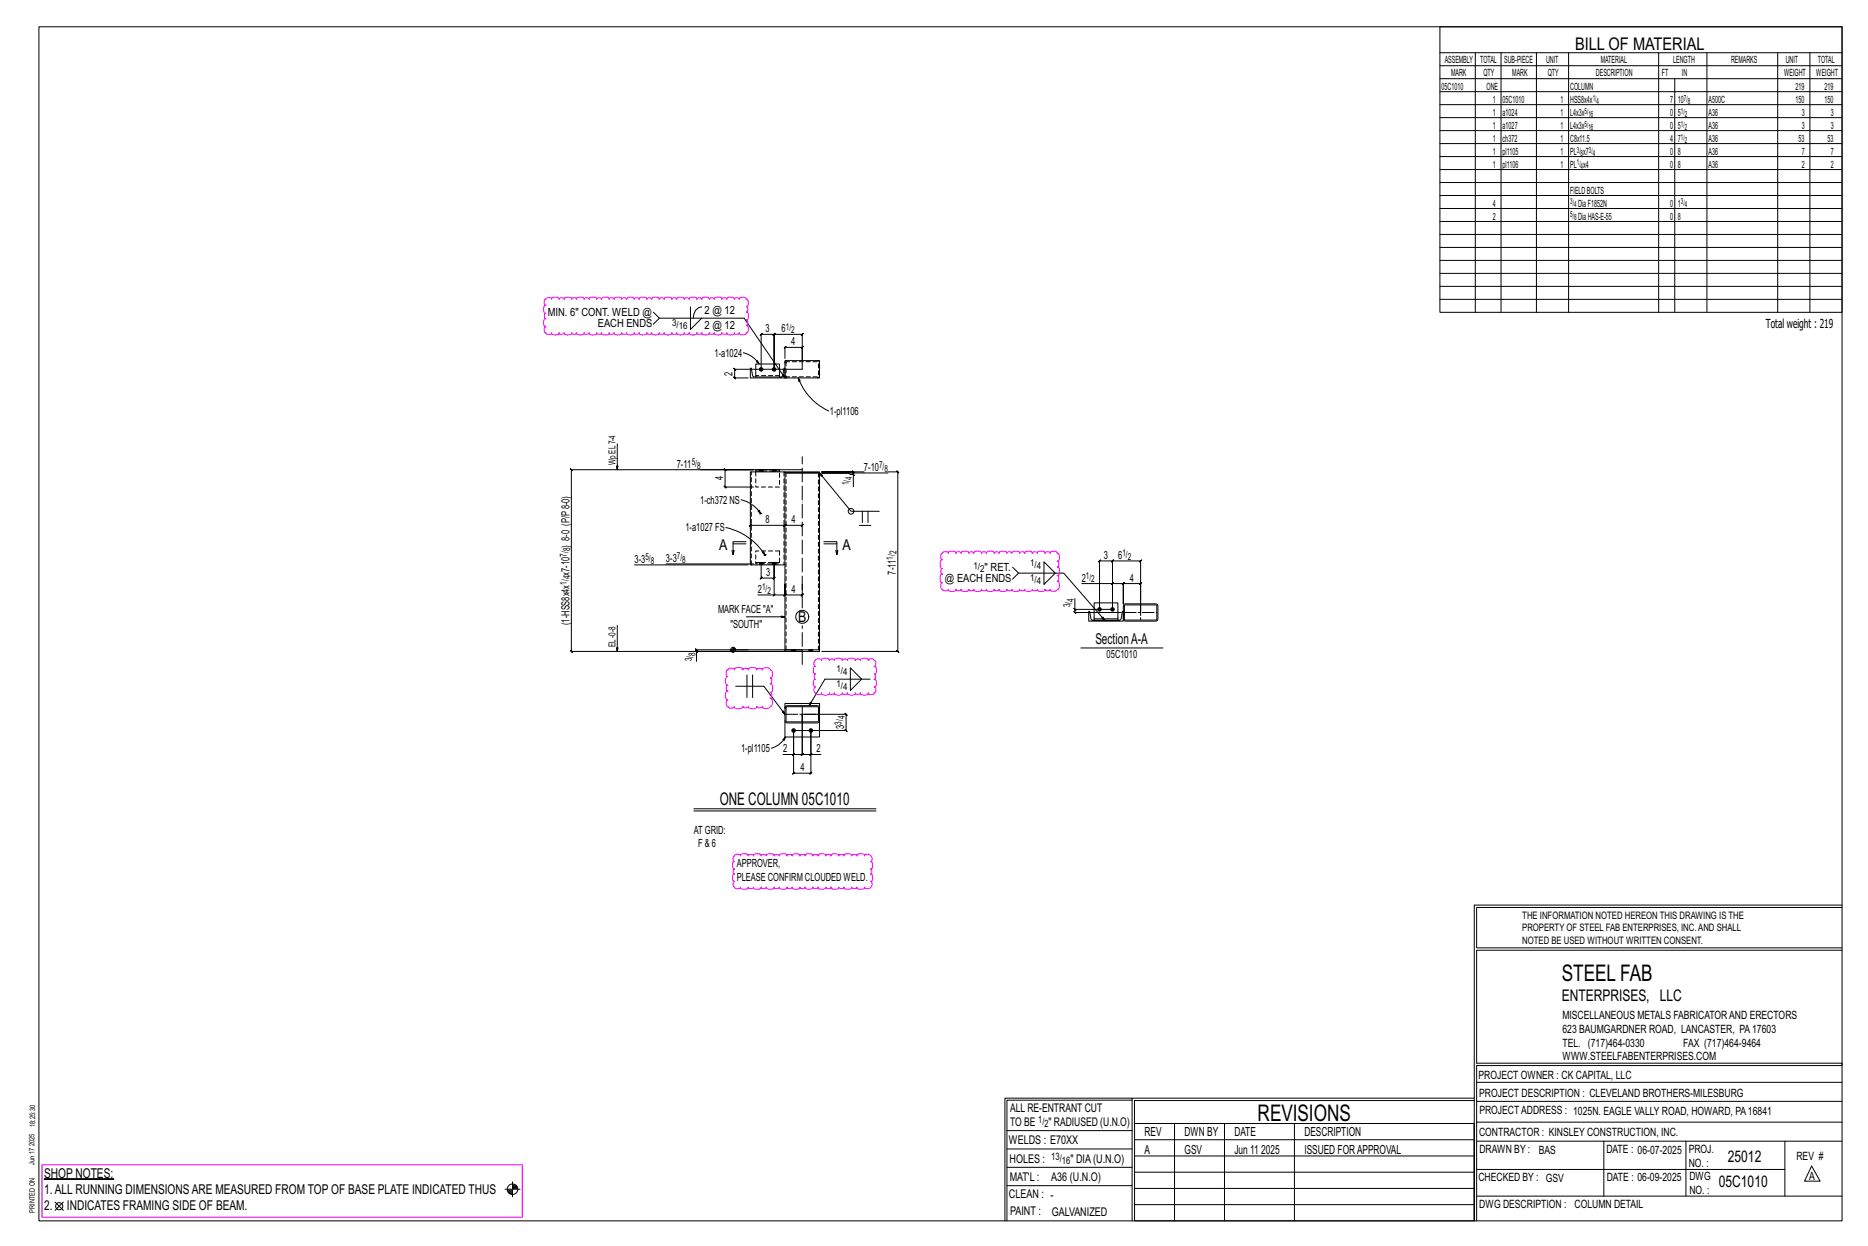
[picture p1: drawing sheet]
<svg xmlns="http://www.w3.org/2000/svg" width="914mm" height="610mm" viewBox="0 0 914 610" stroke-linecap="round" stroke-linejoin="round" font-family="sans-serif">
<g fill="#000" stroke="#000" stroke-width=".49">
<path d="M22 577h34z"/>
<circle cx="373" cy="181" r=".9"/>
<circle cx="379" cy="181" r=".9"/>
<circle cx="538" cy="298" r=".9"/>
<circle cx="545" cy="298" r=".9"/>
<circle cx="388" cy="357" r=".9"/>
<circle cx="397" cy="357" r=".9"/>
</g>
<g fill="none" stroke="#000" stroke-width=".49">
<path d="M19 13h883v584h-883zM705 13h197v140h-197zM705 26h197M705 32h197M705 39h197M722 26v127M735 26v127M752 26v127M768 26v127M812 26v127M820 39v114M836 26v127"/>
<path d="M870 26v127M886 26v127M705 45h197M705 51h197M705 58h197M705 64h197M705 70h197M705 77h197M705 83h197M705 89h197M705 96h197M705 102h197"/>
<path d="M705 108h197M705 115h197M705 121h197M705 127h197M705 134h197M320 153l3 3h41l20 29M323 156l-3 3M338 150v11l6-5M344 150a5 5 0 0 0-5 6M705 140h197M705 146h197M364 173a12 12 0 0 1 8 5"/>
<path d="M370 178h12v6h-12zM370 177l1-1 1 2zM384 176h17v9h-17zM384 175v-5l1-1-1 1h9h-1l1-1v1v6M370 184h-2v-4h-1v5h17v-5l-1 4h-1M373 181v-17h-1l1-1v1h6h-1l1-1v1v17v-17h-1l1-1v1h14h-1l1-1v1v17h-33l-1-1 1 1v4l-1-1 1 1h6M391 185l1 1-1 1zM391 185a29 29 0 0 0 15 16M302 217v13M367 231h17v45h-17zM369 230h-14l-1-1 1 1v8h-1l1 1v-1h14M370 231v-1h12v1"/>
<path d="M372 230h.1M373 230h.1M378 230h.1M380 230h.1M384 231h17h-17zM385 231h15M393 230h-113l-1-1 1 1v89l-1-1 1 1h113h-52v5M417 232l1 1zM423 231h-21h16l-1-1 1 1v1M435 231h-33h13l1 1h2v6M435 231h4v-1l1 1h-1v88v-1l1 1h-1h-37M355 258a31 31 0 0 1 20 14"/>
<path d="M363 245a15 15 0 0 1 9 6M367 257h17v1l1-1-1 1 1-1h-1h9l-1 1 1-1M368 257l-1 1zM371 250h1v1zM372 251h.1M373 251h-1M421 257h5M422 250v6M425 250v6M430 250h-13l-16-19 2 2h-1l-1-2v87M311 276h55M326 276h43"/>
<path d="M358 269l1 2M359 266h6M365 265h-6v6v-2M372 275h.1M372 276h.1M373 276v7h-1l1-1v1h6h-1l1-1v1v-7v15h-8M373 270h1l1 2zM373 275h.1M373 276h.1M375 272h-1M375 271v1M378 275h.1"/>
<path d="M378 276h.1M380 275h.1M380 276h.1M384 276v42M403 265h7v6v-2M403 266h7M409 269l1 2M496 277l3 3h22l20 23M511 275l6 5-6 6zM378 292l1-1zM393 286v5l-1 1 1-1h-9h1l-1 1v-1v-5v5h1l-1 1v-1h-5M499 280l-3 3"/>
<path d="M526 298l1 1zM526 293v5h19M526 298v2v-1l1 1h-1h23M530 286h15v12M533 299l1 4h1h13l1-4h1v5h-17zM538 298v-24v1l1-1h-1h7l-1 1 1-1v24M545 298v-24l-1 1 1-1h13v1l1-1h-1v26M545 286h5h-1l1-1v1v9v-9h-1l1-1v1h8l1-1-1 1v8M545 285l-1 1zM550 296h16h1v7l-1 1h-15l-1-1zM551 296h15v7h-15zM302 306v13"/>
<path d="M340 318l1 1zM357 318h9M358 318h1M358 319h1M359 317v2M359 317h1M359 318h1M359 317h.1M365 302h19M384 318h17v1h-17zM388 318h.1M388 319h.1"/>
<path d="M389 318h.1M389 319h.1M393 318h-52l-1-1 1 1v1M396 318h.1M396 319h.1M398 318h.1M398 319h.1M529 317h40M536 303h11M536 303v-8h11v8M360 336h14l10 13M366 330v11"/>
<path d="M368 330v11M416 327l6 5-6 6zM426 332h-22l-8 13M384 353v8h17v-8M384 346v-2h17v9l-1 1h-15l-1-1v-7l1-1h15l1 1M385 346h15l1 7h-16zM388 357v21v1l1-1h-1h9l-1 1 1-1v-21v12h5M393 349v20l-1 1 1-1h-5M383 362l2-1-1 1zM383 369h5v-12h26l1 1-1-1v-8l1 1-1-1h-21v20l-1 1 1-1h4M385 361a11 11 0 0 1-7 5M388 370l1-1z"/>
<path d="M396 370l1-1zM340 396h89M340 397h89M722 443v154M722 443h180M902 444h-179v20h179M902 465h-179v55h179v1h-179v76M554 538h-61v59M554 537h168M722 538h-167v13M723 539h179M723 530h179"/>
<path d="M493 553h61M555 550h167v47h-167zM555 558h167M575 550v47M599 550v47M634 550v47M723 549h179M723 558h179M785 558v27M825 558v27M874 558v27M251 578v8"/>
<path d="M251 580h1M493 571h61M493 562h61M555 573h167M555 566h167M723 572h151M887 570l4 8h-8zM27 588l4 4M31 588l-4 4M247 582h8M248 582h3M248 583h3"/>
<path d="M249 583h2M249 584h2M251 581h2M251 580h2M492 597v-60h62v60M493 580h61M555 589h167M555 581h167M723 585h179"/>
<circle cx="417" cy="250" r="1.4"/>
<circle cx="359" cy="318" r="1.2"/>
<circle cx="393" cy="302" r="3"/>
<circle cx="29" cy="590" r="1.8"/>
<circle cx="251" cy="582" r="2.6"/>
</g>
<path d="M267 147a2 2 0 0 1 3-1 2.1 2.1 0 0 1 4 0 1.4 1.4 0 0 1 2 0 2.1 2.1 0 0 1 4 0 1.4 1.4 0 0 1 2 0 2.1 2.1 0 0 1 4 0 1.4 1.4 0 0 1 2 0 2.1 2.1 0 0 1 4 0 1.5 1.5 0 0 1 3 0 2.1 2.1 0 0 1 3 0 1.5 1.5 0 0 1 3 0 2.1 2.1 0 0 1 3 0 1.5 1.5 0 0 1 3 0 2.1 2.1 0 0 1 3 0 1.5 1.5 0 0 1 3 0 2.1 2.1 0 0 1 4 0 1.4 1.4 0 0 1 2 0 2.1 2.1 0 0 1 4 0 1.4 1.4 0 0 1 2 0 2.1 2.1 0 0 1 4 0 1.4 1.4 0 0 1 2 0 2.1 2.1 0 0 1 4 0 1.4 1.4 0 0 1 2 0 2.1 2.1 0 0 1 4 0 1.5 1.5 0 0 1 3 0 2.1 2.1 0 0 1 3 0 1.5 1.5 0 0 1 3 0 2.1 2.1 0 0 1 3 0 1.5 1.5 0 0 1 3 0 2.1 2.1 0 0 1 3 0 1.5 1.5 0 0 1 3 0 2.2 2.2 0 0 1 4 0v2v2h-1l1 1-1 2h1v2v1l-1 1h1v2a2.6 2.6 0 0 1-1 4l-1 1-2-1-1 1-2-1v1h-1h-2v-1l-1 1-2-1v1h-2h-1v-1l-2 1-1-1v1h-2h-1v-1l-2 1-1-1v1h-2h-1l-1-1-1 1-1-1v1h-2h-2v-1l-1 1-1-1v1h-2h-2v-1l-1 1-1-1-1 1h-1h-2v-1l-1 1-1-1-1 1h-1h-2v-1l-1 1-2-1v1h-1h-2v-1l-1 1-2-1v1h-2h-1v-1l-2 1-1-1v1h-2h-1v-1l-2 1-1-1v1h-2h-1l-1-1-1 1-1-1v1h-2h-2v-1l-1 1-1-1v1h-2h-2v-1l-1 1-1-1-1 1h-1l-2-1a2.1 2.1 0 0 1-3 0 2.1 2.1 0 0 1 0-3 2.2 2.2 0 0 1 0-4 1.5 1.5 0 0 1 0-3 2.2 2.2 0 0 1 0-4h-1zM461 271a2.1 2.1 0 0 1 3 0 2.1 2.1 0 0 1 4 0 1.4 1.4 0 0 1 2 0 2.1 2.1 0 0 1 4 0 1.5 1.5 0 0 1 3 0 2.1 2.1 0 0 1 3 0 1.5 1.5 0 0 1 3 0 2.1 2.1 0 0 1 4 0 1.4 1.4 0 0 1 2 0 2.1 2.1 0 0 1 4 0 1.4 1.4 0 0 1 2 0 2.1 2.1 0 0 1 4 0 1.5 1.5 0 0 1 3 0 2.1 2.1 0 0 1 3 0 1.5 1.5 0 0 1 3 0 2.1 2.1 0 0 1 4 0 1.4 1.4 0 0 1 2 0 2.3 2.3 0 0 1 4 0l1 2-1 1-1 1a1.6 1.6 0 0 1 0 2 2.5 2.5 0 0 1 0 5 1.6 1.6 0 0 1 0 2 2.5 2.5 0 0 1 0 5h-1h-2v-1a1.4 1.4 0 0 1-2 0 2.1 2.1 0 0 1-4 0 1.5 1.5 0 0 1-3 0 2.1 2.1 0 0 1-3 0 1.5 1.5 0 0 1-3 0 2.1 2.1 0 0 1-4 0 1.4 1.4 0 0 1-2 0 2.1 2.1 0 0 1-4 0 1.4 1.4 0 0 1-2 0 2.1 2.1 0 0 1-4 0 1.5 1.5 0 0 1-3 0 2.1 2.1 0 0 1-3 0 1.5 1.5 0 0 1-3 0 2.1 2.1 0 0 1-4 0 1.4 1.4 0 0 1-2 0 2.1 2.1 0 0 1-4 0 2.1 2.1 0 0 1-3 0 2.1 2.1 0 0 1 0-3 2.4 2.4 0 0 1 0-4 1.6 1.6 0 0 1 0-3 2.4 2.4 0 0 1 0-4v-1zM356 328a2.2 2.2 0 0 1 3 0 2.5 2.5 0 0 1 5 0 1.5 1.5 0 0 1 2 0 2.3 2.3 0 0 1 4 0 1.5 1.5 0 0 1 3 0 2.5 2.5 0 0 1 4 0l1 2v1l-1 1a1.6 1.6 0 0 1 0 3 2.4 2.4 0 0 1 0 4 1.6 1.6 0 0 1 0 3 2.5 2.5 0 0 1 0 4l-2 1-2-1a1.5 1.5 0 0 1-3 0 2.3 2.3 0 0 1-4 0 1.5 1.5 0 0 1-2 0 2.5 2.5 0 0 1-5 0 2.2 2.2 0 0 1-3-1 2.2 2.2 0 0 1 0-3 2.4 2.4 0 0 1 0-4 1.6 1.6 0 0 1 0-3 2.4 2.4 0 0 1 0-4v-1zM399 323l2-1 1 1a2.2 2.2 0 0 1 4 0 1.4 1.4 0 0 1 2 0 2.2 2.2 0 0 1 4 0 1.5 1.5 0 0 1 3 0 2.2 2.2 0 0 1 4 0 1.4 1.4 0 0 1 2 0 2.2 2.2 0 0 1 4 0 2 2 0 0 1 3 0 2 2 0 0 1 0 3 2.1 2.1 0 0 1 0 4 1.4 1.4 0 0 1 0 2 2.1 2.1 0 0 1 0 4 2 2 0 0 1 0 3 2 2 0 0 1-3 0 2.2 2.2 0 0 1-4 0 1.4 1.4 0 0 1-2 0 2.2 2.2 0 0 1-4 0 1.5 1.5 0 0 1-3 0 2.2 2.2 0 0 1-4 0 1.4 1.4 0 0 1-2 0 2.2 2.2 0 0 1-4 0 2 2 0 0 1-3 0 2 2 0 0 1 0-3 2.1 2.1 0 0 1 0-4 1.4 1.4 0 0 1 0-2 2.1 2.1 0 0 1 0-4 2 2 0 0 1 0-3zM360 418h2v1a2.1 2.1 0 0 1 4 0 1.5 1.5 0 0 1 3 0 2.1 2.1 0 0 1 4 0 1.4 1.4 0 0 1 2 0 2.1 2.1 0 0 1 4 0 1.4 1.4 0 0 1 2 0 2.1 2.1 0 0 1 4 0 1.5 1.5 0 0 1 3 0 2.1 2.1 0 0 1 4 0 1.4 1.4 0 0 1 2 0 2.1 2.1 0 0 1 4 0 1.4 1.4 0 0 1 2 0 2.1 2.1 0 0 1 4 0 1.5 1.5 0 0 1 3 0 2.1 2.1 0 0 1 4 0 1.4 1.4 0 0 1 2 0 2.1 2.1 0 0 1 4 0 1.4 1.4 0 0 1 2 0 2.1 2.1 0 0 1 4 0 2 2 0 0 1 3 0 2 2 0 0 1 0 3 2.1 2.1 0 0 1 0 3 1.5 1.5 0 0 1 0 3 2.1 2.1 0 0 1 0 3 2 2 0 0 1 0 3 2 2 0 0 1-3 0 2.1 2.1 0 0 1-4 0 1.4 1.4 0 0 1-2 0 2.1 2.1 0 0 1-4 0 1.4 1.4 0 0 1-2 0 2.1 2.1 0 0 1-4 0 1.5 1.5 0 0 1-3 0 2.1 2.1 0 0 1-4 0 1.4 1.4 0 0 1-2 0 2.1 2.1 0 0 1-4 0 1.4 1.4 0 0 1-2 0 2.1 2.1 0 0 1-4 0 1.5 1.5 0 0 1-3 0 2.1 2.1 0 0 1-4 0 1.4 1.4 0 0 1-2 0 2.1 2.1 0 0 1-4 0 1.4 1.4 0 0 1-2 0 2.1 2.1 0 0 1-4 0 1.5 1.5 0 0 1-3 0 2.1 2.1 0 0 1-4 0 2 2 0 0 1-2 0 2 2 0 0 1 0-3 2.1 2.1 0 0 1 0-3 1.5 1.5 0 0 1 0-3 2.1 2.1 0 0 1 0-3 2 2 0 0 1 0-4zM21 570h235v26h-235z" fill="none" stroke="#f0f" stroke-width=".5"/>
<g fill="none" stroke="#000" stroke-width=".49" stroke-dasharray="2 1.4">
<path d="M385 177h-1M385 177h15l1 7h-16zM385 176l-1 1h1M401 177l-1-1M382 184h-12M384 184l1 1M400 185l1-1M370 231v7h12v-7M370 230h12M372 230h.1M373 230h.1M373 230h-1"/>
<path d="M378 230h.1M379 230h-1M379 230h.1M380 230h.1M384 231v45M401 231v87M368 276v-45M370 270h12v6h-12zM372 275h.1M372 275v1M372 276h.1M372 276v-1"/>
<path d="M372 275l1 1zM373 276v-1M373 275h.1M373 276h.1M378 275h.1M378 275v1M378 276h.1M378 276v-1M379 275v1zM379 276v-1M379 276l1-1M379 275h.1"/>
<path d="M380 276v-1M380 276h.1M382 275h-12M385 318v-87M388 318v1M388 318h.1M388 318l1 1zM388 319h.1M389 318v1M389 318h.1M389 319h.1M389 319v-1"/>
<path d="M396 318v1M396 318h.1M397 318l-1 1M397 318v1zM397 319h.1M397 318v1M398 318v1M398 318h.1M398 319h.1M398 319v-1M384 346h1z"/>
</g>
<path d="M393 297v-74M393 325v-19" fill="none" stroke="#000" stroke-width=".49" stroke-dasharray="6.8 1 0 1"/>
<path d="M550 300h16M558 295v9M385 349h16M393 345v9" fill="none" stroke="#000" stroke-width=".49" stroke-dasharray="5.8 1 1 1"/>
<g font-size="11.2">
<text x="764" y="480">STEEL FAB</text>
<text x="616" y="548">REVISIONS</text>
</g>
<g font-size="8.6">
<text x="771" y="24">BILL OF MATERIAL</text>
<text x="352" y="394">ONE COLUMN 05C1010</text>
</g>
<g font-size="7.9">
<text x="765" y="490">ENTERPRISES, LLC</text>
<text x="846" y="569">25012</text>
<text x="841" y="581">05C1010</text>
</g>
<g font-size="7.3">
<text x="352" y="269">A</text>
<text x="412" y="269">A</text>
<text x="391" y="304">B</text>
<text x="536" y="315">SectionA-A</text>
</g>
<g font-size="6.6">
<text x="22" y="576">SHOP NOTES:</text>
<text x="22" y="584">1.ALL RUNNING DIMENSIONSARE MEASURED FROM TOP OF BASE PLATE INDICATED THUS</text>
<text x="22" y="592">2.</text>
<text x="33" y="592">INDICATES FRAMING SIDE OF BEAM.</text>
</g>
<g font-size="6.1">
<text x="864" y="161">Total weight : 219</text>
<text x="560" y="556">REV</text>
<text x="580" y="556">DWN BY</text>
<text x="604" y="556">DATE</text>
<text x="639" y="556">DESCRIPTION</text>
<text x="560" y="564">A</text>
<text x="580" y="564">GSV</text>
<text x="604" y="564">Jun 11</text>
<text x="617" y="564">2025</text>
<text x="639" y="564">ISSUED FORAPPROVAL</text>
</g>
<g font-size="5.9">
<text x="494" y="560">WELDS : E70XX</text>
<text x="494" y="569">HOLES :</text>
<text x="524" y="569">&quot; DIA(U.N.O)</text>
<text x="494" y="578">MAT'L :</text>
<text x="515" y="578">A36 (U.N.O)</text>
<text x="494" y="586">CLEAN : -</text>
<text x="495" y="595">PAINT :</text>
<text x="515" y="595">GALVANIZED</text>
</g>
<g font-size="5.8">
<text x="494" y="544">ALL RE-ENTRANT CUT</text>
<text x="494" y="551">TO BE</text>
<text x="513" y="551">&quot; RADIUSED (U.N.O)</text>
</g>
<g font-size="5.6">
<text x="765" y="499">MISCELLANEOUS METALS FABRICATORAND ERECTORS</text>
<text x="765" y="505">623 BAUMGARDNER ROAD, LANCASTER, PA17603</text>
<text x="765" y="512">TEL. (717)464-0330</text>
<text x="824" y="512">FAX (717)464-9464</text>
<text x="765" y="519">WWW.STEELFABENTERPRISES.COM</text>
<text x="724" y="528">PROJECT OWNER : CK CAPITAL, LLC</text>
<text x="724" y="537">PROJECT DESCRIPTION : CLEVELAND BROTHERS-MILESBURG</text>
<text x="724" y="545">PROJECTADDRESS : 1025N. EAGLE VALLY ROAD, HOWARD, PA16841</text>
<text x="724" y="556">CONTRACTOR : KINSLEY CONSTRUCTION, INC.</text>
<text x="724" y="564">DRAWN BY :</text>
<text x="753" y="564">BAS</text>
<text x="786" y="564">DATE : 06-07-2025</text>
<text x="827" y="564">PROJ.</text>
<text x="879" y="568">REV #</text>
<text x="827" y="571">NO. :</text>
<text x="724" y="578">CHECKED BY : GSV</text>
<text x="787" y="578">DATE : 06-09-2025</text>
<text x="827" y="578">DWG</text>
<text x="886" y="578">A</text>
<text x="827" y="584">NO. :</text>
<text x="724" y="591">DWG DESCRIPTION : COLUMN DETAIL</text>
</g>
<g font-size="5.5">
<text x="268" y="155">MIN. 6&quot; CONT. WELD @</text>
<text x="345" y="153">2 @ 12</text>
<text x="293" y="160">EACH ENDS</text>
<text x="345" y="161">2 @ 12</text>
<text x="375" y="163">3</text>
<text x="383" y="163">6</text>
<text x="387" y="169">4</text>
<text x="350" y="174">1-a1024</text>
<text x="359" y="184" transform="rotate(-90 359 184)">2</text>
<text x="406" y="203">1-pl1106</text>
<text x="331" y="229">7-11</text>
<text x="423" y="230">7-10</text>
<text x="354" y="235" transform="rotate(-90 354 235)">4</text>
<text x="343" y="246">1-ch372 NS</text>
<text x="375" y="256">8</text>
<text x="387" y="256">4</text>
<text x="336" y="260">1-a1027 FS</text>
<text x="279" y="268" transform="rotate(-90 279 268)">) 8-0 (P/P8-0)</text>
<text x="311" y="275">3-3</text>
<text x="326" y="275">3-3</text>
<text x="540" y="273">3</text>
<text x="547" y="273">6</text>
<text x="279" y="282" transform="rotate(-90 279 282)">x7-10</text>
<text x="375" y="282">3</text>
<text x="438" y="281" transform="rotate(-90 438 281)">7-11</text>
<text x="482" y="279">&quot; RET.</text>
<text x="463" y="285">@ EACH ENDS</text>
<text x="530" y="285">2</text>
<text x="553" y="285">4</text>
<text x="371" y="290">2</text>
<text x="387" y="290">4</text>
<text x="352" y="300">MARK FACE &quot;A&quot;</text>
<text x="279" y="306" transform="rotate(-90 279 306)">(1-HSS8x4x</text>
<text x="358" y="307">&quot;SOUTH&quot;</text>
<text x="542" y="322">05C1010</text>
<text x="413" y="357" transform="rotate(-90 413 357)">3</text>
<text x="363" y="368">1-pl1105</text>
<text x="383" y="368">2</text>
<text x="400" y="368">2</text>
<text x="392" y="377">4</text>
<text x="340" y="408">AT GRID:</text>
<text x="342" y="414">F &amp; 6</text>
<text x="361" y="424">APPROVER,</text>
<text x="361" y="431">PLEASE CONFIRM CLOUDED WELD.</text>
</g>
<g font-size="5">
<text x="745" y="450">THE INFORMATION NOTED HEREON THIS DRAWING IS THE</text>
<text x="745" y="456">PROPERTY OF STEEL FAB ENTERPRISES, INC.AND SHALL</text>
<text x="745" y="462">NOTED BE USED WITHOUT WRITTEN CONSENT.</text>
<text x="508" y="550">1/</text>
<text x="511" y="551">2</text>
<text x="515" y="568">13/</text>
<text x="520" y="570">16</text>
</g>
<g font-size="4.9">
<text x="707" y="31">ASSEMBLY</text>
<text x="725" y="31">TOTAL</text>
<text x="736" y="31">SUB-PIECE</text>
<text x="757" y="31">UNIT</text>
<text x="784" y="31">MATERIAL</text>
<text x="819" y="31">LENGTH</text>
<text x="847" y="31">REMARKS</text>
<text x="874" y="31">UNIT</text>
<text x="890" y="31">TOTAL</text>
<text x="710" y="37">MARK</text>
<text x="726" y="37">QTY</text>
<text x="740" y="37">MARK</text>
<text x="758" y="37">QTY</text>
<text x="781" y="37">DESCRIPTION</text>
<text x="814" y="37">FT</text>
<text x="823" y="37">IN</text>
<text x="873" y="37">WEIGHT</text>
<text x="889" y="37">WEIGHT</text>
<text x="706" y="44">05C1010</text>
<text x="728" y="44">ONE</text>
<text x="769" y="44">COLUMN</text>
<text x="879" y="44">219</text>
<text x="893" y="44">219</text>
<text x="731" y="50">1</text>
<text x="736" y="50">05C1010</text>
<text x="764" y="50">1</text>
<text x="769" y="50">HSS8x4x</text>
<text x="818" y="50">7</text>
<text x="821" y="50">10</text>
<text x="836" y="50">A500C</text>
<text x="879" y="50">150</text>
<text x="893" y="50">150</text>
<text x="731" y="57">1</text>
<text x="736" y="57">a1024</text>
<text x="764" y="57">1</text>
<text x="769" y="57">L4x3x</text>
<text x="818" y="57">0</text>
<text x="821" y="57">5</text>
<text x="836" y="57">A36</text>
<text x="882" y="57">3</text>
<text x="896" y="57">3</text>
<text x="731" y="63">1</text>
<text x="736" y="63">a1027</text>
<text x="764" y="63">1</text>
<text x="769" y="63">L4x3x</text>
<text x="818" y="63">0</text>
<text x="821" y="63">5</text>
<text x="836" y="63">A36</text>
<text x="882" y="63">3</text>
<text x="896" y="63">3</text>
<text x="731" y="69">1</text>
<text x="736" y="69">ch372</text>
<text x="764" y="69">1</text>
<text x="769" y="69">C8x11.5</text>
<text x="818" y="69">4</text>
<text x="821" y="69">7</text>
<text x="836" y="69">A36</text>
<text x="880" y="69">53</text>
<text x="895" y="69">53</text>
<text x="731" y="76">1</text>
<text x="736" y="76">pl1105</text>
<text x="764" y="76">1</text>
<text x="769" y="76">PL x7</text>
<text x="818" y="76">0</text>
<text x="821" y="76">8</text>
<text x="836" y="76">A36</text>
<text x="882" y="76">7</text>
<text x="896" y="76">7</text>
<text x="731" y="82">1</text>
<text x="736" y="82">pl1106</text>
<text x="764" y="82">1</text>
<text x="769" y="82">PL x4</text>
<text x="818" y="82">0</text>
<text x="821" y="82">8</text>
<text x="836" y="82">A36</text>
<text x="882" y="82">2</text>
<text x="896" y="82">2</text>
<text x="769" y="95">FIELDBOLTS</text>
<text x="731" y="101">4</text>
<text x="772" y="101">DiaF1852N</text>
<text x="818" y="101">0</text>
<text x="821" y="101">1</text>
<text x="731" y="107">2</text>
<text x="772" y="107">DiaHAS-E-55</text>
<text x="818" y="107">0</text>
<text x="821" y="107">8</text>
</g>
<g font-size="4.7">
<text x="329" y="160">3/</text>
<text x="332" y="161">16</text>
<text x="385" y="161">1/</text>
<text x="387" y="163">2</text>
<text x="301" y="228" transform="rotate(-90 301 228)">Wp EL7-4</text>
<text x="339" y="228">5/</text>
<text x="341" y="229">8</text>
<text x="430" y="229">7/</text>
<text x="433" y="231">8</text>
<text x="415" y="237" transform="rotate(-90 415 237)">1/</text>
<text x="417" y="235" transform="rotate(-90 417 235)">4</text>
<text x="279" y="270" transform="rotate(-90 279 270)">8</text>
<text x="277" y="272" transform="rotate(-90 277 272)">7/</text>
<text x="316" y="274">5/</text>
<text x="319" y="276">8</text>
<text x="331" y="274">7/</text>
<text x="334" y="275">8</text>
<text x="437" y="274" transform="rotate(-90 437 274)">1/</text>
<text x="439" y="271" transform="rotate(-90 439 271)">2</text>
<text x="549" y="272">1/</text>
<text x="552" y="274">2</text>
<text x="477" y="278">1/</text>
<text x="480" y="280">2</text>
<text x="504" y="277">1/</text>
<text x="507" y="279">4</text>
<text x="277" y="286" transform="rotate(-90 277 286)">1/</text>
<text x="279" y="283" transform="rotate(-90 279 283)">4</text>
<text x="504" y="284">1/</text>
<text x="507" y="286">4</text>
<text x="532" y="283">1/</text>
<text x="534" y="285">2</text>
<text x="373" y="289">1/</text>
<text x="376" y="291">2</text>
<text x="524" y="297" transform="rotate(-90 524 297)">3/</text>
<text x="526" y="295" transform="rotate(-90 526 295)">4</text>
<text x="301" y="317" transform="rotate(-90 301 317)">EL-0-8</text>
<text x="339" y="324" transform="rotate(-90 339 324)">3/</text>
<text x="340" y="321" transform="rotate(-90 340 321)">8</text>
<text x="409" y="329">1/</text>
<text x="413" y="330">4</text>
<text x="409" y="336">1/</text>
<text x="413" y="338">4</text>
<text x="414" y="352" transform="rotate(-90 414 352)">4</text>
<text x="412" y="355" transform="rotate(-90 412 355)">3/</text>
</g>
<g font-size="4.2">
<text x="780" y="49">1/</text>
<text x="781" y="51">4</text>
<text x="824" y="49">7/</text>
<text x="826" y="51">8</text>
<text x="776" y="56">5/</text>
<text x="778" y="57">16</text>
<text x="823" y="56">1/</text>
<text x="825" y="57">2</text>
<text x="776" y="62">5/</text>
<text x="778" y="63">16</text>
<text x="823" y="62">1/</text>
<text x="825" y="63">2</text>
<text x="823" y="68">1/</text>
<text x="825" y="70">2</text>
<text x="772" y="75">3/</text>
<text x="774" y="76">8</text>
<text x="778" y="75">3/</text>
<text x="780" y="76">4</text>
<text x="772" y="81">1/</text>
<text x="774" y="82">4</text>
<text x="769" y="100">3/</text>
<text x="770" y="101">4</text>
<text x="823" y="100">3/</text>
<text x="825" y="101">4</text>
<text x="769" y="106">5/</text>
<text x="770" y="108">8</text>
</g>
<g font-size="3.7">
<text x="17" y="551" transform="rotate(-90 17 551)">18:25:30</text>
<text x="17" y="561" transform="rotate(-90 17 561)">2025</text>
<text x="17" y="570" transform="rotate(-90 17 570)">Jun 17</text>
<text x="17" y="593" transform="rotate(-90 17 593)">PRINTED ON</text>
</g>
</svg>
